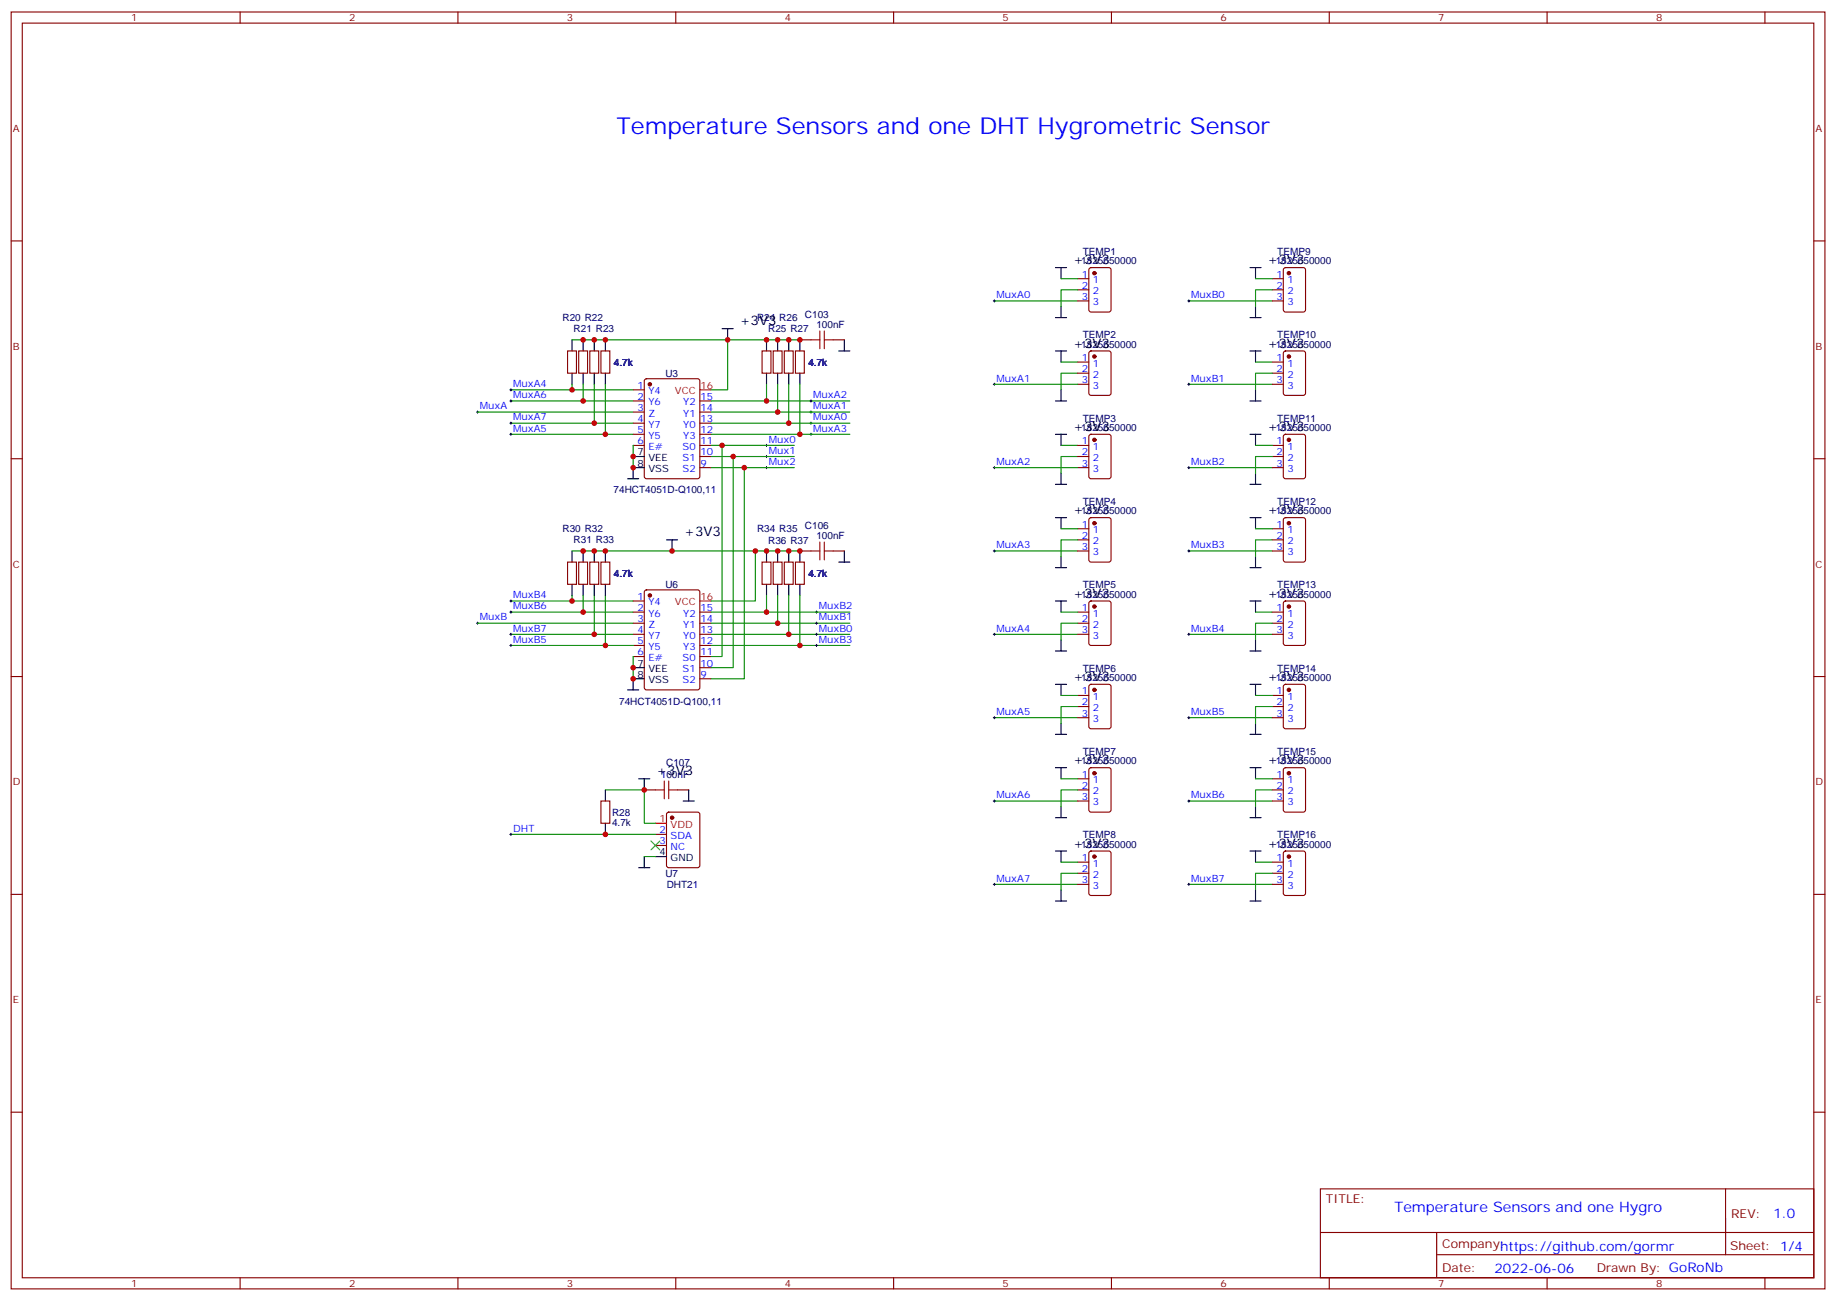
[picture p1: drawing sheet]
<svg xmlns="http://www.w3.org/2000/svg" width="583mm" height="413mm" viewBox="0 0 583 413" stroke-linecap="round" stroke-linejoin="round" font-family="sans-serif">
<g fill="none" stroke="#870000" stroke-width=".35">
<path d="M3.5 3.8h575.8v405.4h-575.8zM7.1 7.3h568.6v398.3h-568.6zM76.2 3.8v3.5M145.4 3.8v3.5M214.5 3.8v3.5M283.6 3.8v3.5M352.8 3.8v3.5M421.9 3.8v3.5M491.1 3.8v3.5M560.2 3.8v3.5M3.5 76.5h3.6M575.7 76.5h3.6"/>
<path d="M342.1 88.5h3.5M342.1 92h3.5M342.1 95.5h3.5M345.9 85.2l.4-.3h5.7l.6 .5 .1 13-.5 .6-5.9 .1-.6-.5-.1-12.9zM403.8 88.5h3.6M403.8 92h3.6M403.8 95.5h3.6M407.6 85.2l.5-.3h5.6l.7 .5v13l-.5 .6-5.8 .1-.7-.5v-12.9zM180.2 111.4h2.8v7.1h-2.8zM183.7 111.4h2.8v7.1h-2.8zM187.2 111.4h2.8v7.1h-2.8zM190.7 111.4h2.9v7.1h-2.9z"/>
<path d="M241.9 111.4h2.8v7.1h-2.8zM245.4 111.4h2.8v7.1h-2.8zM249 111.4h2.8v7.1h-2.8zM252.5 111.4h2.8v7.1h-2.8zM253.9 107.9h3.5M264.5 107.9h3.5M342.1 114.9h3.5M342.1 118.5h3.5M345.9 111.6l.4-.2h5.7l.6 .4 .1 13-.5 .7h-5.9l-.6-.4-.1-13zM403.8 114.9h3.6M403.8 118.5h3.6M407.6 111.6l.5-.2h5.6l.7 .4v13l-.5 .7h-5.8l-.7-.4v-13z"/>
<path d="M201 123.8h3.5M201 127.3h3.5M201 130.8h3.5M201 134.3h3.5M201 137.9h3.5M204.7 120.4l.5-.2h16.2l.7 .5v30.6l-.4 .6-16.5 .1-.6-.5-.1-30.6zM222.1 127.3h3.6M222.1 130.8h3.6M222.1 134.3h3.6M222.1 137.9h3.6M342.1 122h3.5M345.9 138.1l.4-.2h5.7l.6 .4 .1 13-.5 .6-5.9 .1-.6-.5-.1-12.9z"/>
<path d="M403.8 122h3.6M407.6 138.1l.5-.2h5.6l.7 .4v13l-.5 .6-5.8 .1-.7-.5v-12.9zM3.5 145.6h3.6M201 141.4h3.5M222.1 141.4h3.6M222.1 148.4h3.6M222.1 144.9h3.6M342.1 141.4h3.5M342.1 148.4h3.5M342.1 144.9h3.5M403.8 141.4h3.6M403.8 148.4h3.6"/>
<path d="M403.8 144.9h3.6M575.7 145.6h3.6M180.2 178.4h2.8v7.1h-2.8zM183.7 178.4h2.8v7.1h-2.8zM187.2 178.4h2.8v7.1h-2.8zM190.7 178.4h2.9v7.1h-2.9zM241.9 178.4h2.8v7.1h-2.8zM245.4 178.4h2.8v7.1h-2.8zM249 178.4h2.8v7.1h-2.8zM252.5 178.4h2.8v7.1h-2.8zM253.9 174.9h3.5M264.5 174.9h3.5"/>
<path d="M342.1 167.9h3.5M342.1 171.4h3.5M342.1 174.9h3.5M345.9 164.5l.4-.2h5.7l.6 .5 .1 12.9-.5 .7h-5.9l-.6-.4-.1-13zM403.8 167.9h3.6M403.8 171.4h3.6M403.8 174.9h3.6M407.6 164.5l.5-.2h5.6l.7 .5v12.9l-.5 .7h-5.8l-.7-.4v-13zM201 190.8h3.5M201 194.3h3.5M201 197.8h3.5M204.7 187.5l.5-.2h16.2l.7 .4v30.6l-.4 .6-16.5 .1-.6-.5-.1-30.5z"/>
<path d="M222.1 194.3h3.6M222.1 197.8h3.6M342.1 194.3h3.5M342.1 197.8h3.5M345.9 191l.4-.2h5.7l.6 .4 .1 13-.5 .6-5.9 .1-.6-.5-.1-12.9zM403.8 194.3h3.6M403.8 197.8h3.6M407.6 191l.5-.2h5.6l.7 .4v13l-.5 .6-5.8 .1-.7-.5v-12.9zM3.5 214.8h3.6M201 201.4h3.5M201 204.9h3.5M201 208.4h3.5"/>
<path d="M222.1 201.4h3.6M222.1 204.9h3.6M222.1 208.4h3.6M222.1 215.5h3.6M222.1 211.9h3.6M342.1 201.4h3.5M345.9 217.4l.4-.2h5.7l.6 .5 .1 12.9-.5 .7-5.9 .1-.6-.5-.1-13zM403.8 201.4h3.6M407.6 217.4l.5-.2h5.6l.7 .5v12.9l-.5 .7-5.8 .1-.7-.5v-13zM575.7 214.8h3.6M342.1 220.8h3.5M342.1 224.3h3.5"/>
<path d="M342.1 227.8h3.5M403.8 220.8h3.6M403.8 224.3h3.6M403.8 227.8h3.6M190.7 254.3h2.9v7h-2.9zM204.5 250.8h3.5M211.8 258l.5-.2h9.1l.7 .4v16.5l-.4 .7h-9.4l-.7-.4v-16.5zM215.1 250.8h3.5M342.1 247.2h3.5M342.1 250.8h3.5M342.1 254.3h3.5M345.9 243.9l.4-.2h5.7l.6 .4 .1 13-.5 .7h-5.9l-.6-.5-.1-12.9z"/>
<path d="M403.8 247.2h3.6M403.8 250.8h3.6M403.8 254.3h3.6M407.6 243.9l.5-.2h5.6l.7 .4v13l-.5 .7h-5.8l-.7-.5v-12.9zM208 264.9h3.6M208 268.4h3.6M342.1 273.7h3.5M342.1 277.2h3.5M345.9 270.4l.4-.2h5.7l.6 .4 .1 13-.5 .6-5.9 .1-.6-.5-.1-12.9zM403.8 273.7h3.6M403.8 277.2h3.6M407.6 270.4l.5-.2h5.6l.7 .4v13l-.5 .6-5.8 .1-.7-.5v-12.9z"/>
<path d="M3.5 283.9h3.6M342.1 280.7h3.5M403.8 280.7h3.6M575.7 283.9h3.6M3.5 353.1h3.6M575.7 353.1h3.6M419.1 377.4h156.6v28.2h-156.6zM547.7 377.4v20.9M419.1 391.2h156.5M456 398.3h119.6M456 391.2v14.2M76.2 405.6v3.6"/>
<path d="M145.4 405.6v3.6M214.5 405.6v3.6M283.6 405.6v3.6M352.8 405.6v3.6M421.9 405.6v3.6M491.1 405.6v3.6M560.2 405.6v3.6"/>
</g>
<g fill="none" stroke="#000" stroke-width=".32">
<path d="M315.3 95.5h.7M315.6 95.2v.7M377 95.5h.7M377.4 95.2v.7M151.2 130.8h.7M151.6 130.5v.7M161.8 127.3h.7M161.8 134.3h.7M161.8 137.9h.7M161.8 123.8h.7M162.2 123.4v.7M162.2 126.9v.7"/>
<path d="M162.2 134v.7M162.2 137.5v.7M257.1 130.8h.7M257.1 127.3h.7M257.1 134.3h.7M257.1 137.9h.7M257.4 126.9v.7M257.4 130.5v.7M257.4 134v.7M257.4 137.5v.7M315.3 122h.7M315.6 121.6v.7"/>
<path d="M377 122h.7M377.4 121.6v.7M243 141.4h.7M243 144.9h.7M243 148.4h.7M243.3 141v.7M243.3 144.6v.7M243.3 148.1v.7M315.3 148.4h.7M315.6 148.1v.7M377 148.4h.7M377.4 148.1v.7"/>
<path d="M315.3 174.9h.7M315.6 174.6v.7M377 174.9h.7M377.4 174.6v.7M151.2 197.8h.7M151.6 197.5v.7M161.8 194.3h.7M161.8 190.8h.7M162.2 190.4v.7M162.2 194v.7M258.8 197.8h.7M258.8 194.3h.7"/>
<path d="M259.2 194v.7M259.2 197.5v.7M161.8 204.9h.7M161.8 201.4h.7M162.2 201v.7M162.2 204.5v.7M258.8 204.9h.7M258.8 201.4h.7M259.2 201v.7M259.2 204.5v.7M315.3 201.4h.7M315.6 201v.7"/>
<path d="M377 201.4h.7M377.4 201v.7M315.3 227.8h.7M315.6 227.5v.7M377 227.8h.7M377.4 227.5v.7M315.3 254.3h.7M315.6 253.9v.7M377 254.3h.7M377.4 253.9v.7M161.8 264.9h.7M162.2 264.5v.7"/>
<path d="M315.3 280.7h.7M315.6 280.4v.7M377 280.7h.7M377.4 280.4v.7"/>
</g>
<g fill="#870000" stroke="#870000" stroke-width=".35">
<circle cx="206.3" cy="122" r=".53"/>
<circle cx="206.3" cy="189" r=".53"/>
<circle cx="213.3" cy="259.6" r=".53"/>
<circle cx="347.4" cy="86.7" r=".53"/>
<circle cx="347.4" cy="113.2" r=".53"/>
<circle cx="347.4" cy="139.6" r=".53"/>
<circle cx="347.4" cy="166.1" r=".53"/>
<circle cx="347.4" cy="192.5" r=".53"/>
<circle cx="347.4" cy="219" r=".53"/>
<circle cx="347.4" cy="245.5" r=".53"/>
<circle cx="347.4" cy="271.9" r=".53"/>
<circle cx="409.1" cy="86.7" r=".53"/>
<circle cx="409.1" cy="113.2" r=".53"/>
<circle cx="409.1" cy="139.6" r=".53"/>
<circle cx="409.1" cy="166.1" r=".53"/>
<circle cx="409.1" cy="192.5" r=".53"/>
<circle cx="409.1" cy="219" r=".53"/>
<circle cx="409.1" cy="245.5" r=".53"/>
<circle cx="409.1" cy="271.9" r=".53"/>
</g>
<g fill="none" stroke="#000" stroke-width=".35">
<path d="M335 84.9h3.6M336.8 84.9v3.6M336.8 97.3v3.5M396.8 84.9h3.5M398.5 84.9v3.6M398.5 97.3v3.5M181.6 107.9v3.5M181.6 118.5v3.5M185.1 107.9v3.5M185.1 118.5v3.5M188.6 107.9v3.5M188.6 118.5v3.5"/>
<path d="M192.2 107.9v3.5M192.2 118.5v3.5M229.2 104.4h3.5M231 104.4v3.5M243.3 107.9v3.5M243.3 118.5v3.5M246.8 107.9v3.5M246.8 118.5v3.5M250.4 107.9v3.5M250.4 118.5v3.5M253.9 107.9v3.5M253.9 118.5v3.5"/>
<path d="M266.2 111.4h3.6M268 107.9v3.5M335 100.8h3.6M335 111.4h3.6M336.8 111.4v3.5M396.8 100.8h3.5M396.8 111.4h3.5M398.5 111.4v3.5M335 127.3h3.6M335 137.9h3.6M336.8 123.8v3.5M336.8 137.9v3.5"/>
<path d="M396.8 127.3h3.5M396.8 137.9h3.5M398.5 123.8v3.5M398.5 137.9v3.5M199.2 152h3.5M201 144.9h3.5M204.5 148.4h-3.5v3.6M335 153.7h3.6M336.8 150.2v3.5M396.8 153.7h3.5M398.5 150.2v3.5M181.6 174.9v3.5"/>
<path d="M185.1 174.9v3.5M188.6 174.9v3.5M192.2 174.9v3.5M211.6 171.4h3.5M213.3 171.4v3.5M243.3 174.9v3.5M246.8 174.9v3.5M250.4 174.9v3.5M253.9 174.9v3.5M266.2 178.4h3.6M268 174.9v3.5M335 164.3h3.6"/>
<path d="M336.8 164.3v3.6M336.8 176.7v3.5M396.8 164.3h3.5M398.5 164.3v3.6M398.5 176.7v3.5M181.6 185.5v3.5M185.1 185.5v3.5M188.6 185.5v3.5M192.2 185.5v3.5M243.3 185.5v3.5M246.8 185.5v3.5M250.4 185.5v3.5"/>
<path d="M253.9 185.5v3.5M335 180.2h3.6M335 190.8h3.6M336.8 190.8v3.5M396.8 180.2h3.5M396.8 190.8h3.5M398.5 190.8v3.5M199.2 219h3.5M201 211.9h3.5M204.5 215.5h-3.5v3.5M335 206.7h3.6M335 217.2h3.6"/>
<path d="M336.8 203.1v3.6M336.8 217.2v3.6M396.8 206.7h3.5M396.8 217.2h3.5M398.5 203.1v3.6M398.5 217.2v3.6M335 233.1h3.6M336.8 229.6v3.5M396.8 233.1h3.5M398.5 229.6v3.5M192.2 250.8v3.5M202.7 247.2h3.6"/>
<path d="M204.5 247.2v3.6M216.9 254.3h3.5M218.6 250.8v3.5M335 243.7h3.6M335 259.6h3.6M336.8 243.7v3.5M336.8 256v3.6M396.8 243.7h3.5M396.8 259.6h3.5M398.5 243.7v3.5M398.5 256v3.6M192.2 261.3v3.6"/>
<path d="M202.7 275.4h3.6M204.5 271.9v3.5M208 271.9h3.6M335 270.2h3.6M336.8 270.2v3.5M396.8 270.2h3.5M398.5 270.2v3.5M335 286h3.6M336.8 282.5v3.5M396.8 286h3.5M398.5 282.5v3.5"/>
</g>
<path d="M222.1 123.8h3.6M222.1 190.8h3.6M208 261.3h3.6" fill="none" stroke="#f00" stroke-width=".35"/>
<g fill="none" stroke="#008700" stroke-width=".35">
<path d="M315.6 95.5h26.5M336.8 88.5h5.3M342.1 92h-5.3v5.3M377.4 95.5h26.4M398.5 88.5h5.3M403.8 92h-5.3v5.3M181.6 107.9h72.3M231 107.9v15.9h-5.3M336.8 114.9h5.3M342.1 118.5h-5.3v5.3M398.5 114.9h5.3M403.8 118.5h-5.3v5.3"/>
<path d="M151.6 130.8h49.4M162.2 127.3h38.8M162.2 134.3h38.8M162.2 137.9h38.8M162.2 123.8h38.8M181.6 122v1.8M185.1 122v5.3M188.6 122v12.3M192.2 122v15.9M225.7 127.3h44.1M225.7 130.8h44.1M225.7 134.3h44.1"/>
<path d="M225.7 137.9h44.1M243.3 122v5.3M246.8 122v8.8M250.4 122v12.3M253.9 122v15.9M315.6 122h26.5M377.4 122h26.4M201 141.4v7M225.7 141.4h26.4M225.7 144.9h26.4M225.7 148.4h26.4M229.2 141.4v67h-3.5"/>
<path d="M232.7 144.9v67h-7M236.3 148.4v67.1h-10.6M315.6 148.4h26.5M336.8 141.4h5.3M342.1 144.9h-5.3v5.3M377.4 148.4h26.4M398.5 141.4h5.3M403.8 144.9h-5.3v5.3M181.6 174.9h72.3M239.8 174.9v15.9h-14.1M315.6 174.9h26.5M336.8 167.9h5.3"/>
<path d="M342.1 171.4h-5.3v5.3M377.4 174.9h26.4M398.5 167.9h5.3M403.8 171.4h-5.3v5.3M151.6 197.8h49.4M162.2 194.3h38.8M162.2 190.8h38.8M181.6 189v1.8M185.1 189v5.3M188.6 189v12.4M192.2 189v15.9M225.7 197.8h44.1"/>
<path d="M225.7 194.3h44.1M243.3 189v5.3M246.8 189v8.8M250.4 189v12.4M253.9 189v15.9M336.8 194.3h5.3M342.1 197.8h-5.3v5.3M398.5 194.3h5.3M403.8 197.8h-5.3v5.3M162.2 204.9h38.8M162.2 201.4h38.8M201 208.4v7.1"/>
<path d="M225.7 204.9h44.1M225.7 201.4h44.1M315.6 201.4h26.5M377.4 201.4h26.4M315.6 227.8h26.5M336.8 220.8h5.3M342.1 224.3h-5.3v5.3M377.4 227.8h26.4M398.5 220.8h5.3M403.8 224.3h-5.3v5.3M192.2 250.8h12.3v10.5h3.5M315.6 254.3h26.5"/>
<path d="M336.8 247.2h5.3M342.1 250.8h-5.3v5.2M377.4 254.3h26.4M398.5 247.2h5.3M403.8 250.8h-5.3v5.2M162.2 264.9h45.8M204.5 271.9h3.5M336.8 273.7h5.3M342.1 277.2h-5.3v5.3M398.5 273.7h5.3M403.8 277.2h-5.3v5.3M315.6 280.7h26.5"/>
<path d="M377.4 280.7h26.4"/>
</g>
<path d="M206.6 267l2.8 2.8M209.4 267l-2.8 2.8" fill="none" stroke="#3c3" stroke-width=".35"/>
<path d="M257.4 107.9h2.8M260.2 105.1v5.6M261.7 105.1v5.6M261.7 107.9h2.8M257.4 174.9h2.8M260.2 172.1v5.6M261.7 172.1v5.6M261.7 174.9h2.8M208 250.8h2.9M210.9 247.9v5.7M212.3 247.9v5.7M212.3 250.8h2.8" fill="none" stroke="#a10000" stroke-width=".35"/>
<g fill="#c00">
<circle cx="201" cy="148.4" r=".88"/>
<circle cx="201" cy="144.9" r=".88"/>
<circle cx="229.2" cy="141.4" r=".88"/>
<circle cx="232.7" cy="144.9" r=".88"/>
<circle cx="236.3" cy="148.4" r=".88"/>
<circle cx="181.6" cy="123.8" r=".88"/>
<circle cx="185.1" cy="127.3" r=".88"/>
<circle cx="192.2" cy="137.9" r=".88"/>
<circle cx="243.3" cy="127.3" r=".88"/>
<circle cx="246.8" cy="130.8" r=".88"/>
<circle cx="250.4" cy="134.3" r=".88"/>
<circle cx="253.9" cy="137.9" r=".88"/>
<circle cx="231" cy="107.9" r=".88"/>
<circle cx="185.1" cy="107.9" r=".88"/>
<circle cx="188.6" cy="107.9" r=".88"/>
<circle cx="192.2" cy="107.9" r=".88"/>
<circle cx="253.9" cy="204.9" r=".88"/>
<circle cx="250.4" cy="201.4" r=".88"/>
<circle cx="246.8" cy="197.8" r=".88"/>
<circle cx="243.3" cy="194.3" r=".88"/>
<circle cx="201" cy="215.5" r=".88"/>
<circle cx="201" cy="211.9" r=".88"/>
<circle cx="181.6" cy="190.8" r=".88"/>
<circle cx="185.1" cy="194.3" r=".88"/>
<circle cx="192.2" cy="174.9" r=".88"/>
<circle cx="188.6" cy="174.9" r=".88"/>
<circle cx="185.1" cy="174.9" r=".88"/>
<circle cx="204.5" cy="250.8" r=".88"/>
<circle cx="192.2" cy="264.9" r=".88"/>
<circle cx="239.8" cy="174.9" r=".88"/>
<circle cx="243.3" cy="174.9" r=".88"/>
<circle cx="246.8" cy="174.9" r=".88"/>
<circle cx="250.4" cy="174.9" r=".88"/>
<circle cx="250.4" cy="107.9" r=".88"/>
<circle cx="246.8" cy="107.9" r=".88"/>
<circle cx="243.3" cy="107.9" r=".88"/>
<circle cx="213.3" cy="174.9" r=".88"/>
<circle cx="188.6" cy="201.4" r=".88"/>
<circle cx="192.2" cy="204.9" r=".88"/>
<circle cx="188.6" cy="134.3" r=".88"/>
<circle cx="253.9" cy="174.9" r=".88"/>
<circle cx="253.9" cy="107.9" r=".88"/>
</g>
<text font-size="7.4" fill="#00f" x="195.7" y="42.6">Temperature Sensors and one DHT Hygrometric Sensor</text>
<text font-size="4.6" fill="#00f" x="442.6" y="384.8">Temperature Sensors and one Hygro</text>
<g font-size="4.2">
<text x="340.6" y="83.9">+3V3</text>
<text x="402.4" y="83.9">+3V3</text>
<text x="234.8" y="103.3">+3V3</text>
<text x="340.6" y="110.3">+3V3</text>
<text x="402.4" y="110.3">+3V3</text>
<text x="340.6" y="136.8">+3V3</text>
<text x="402.4" y="136.8">+3V3</text>
<text x="340.6" y="163.3">+3V3</text>
<text x="402.4" y="163.3">+3V3</text>
<text x="217.2" y="170.3">+3V3</text>
<text x="340.6" y="189.7">+3V3</text>
<text x="402.4" y="189.7">+3V3</text>
<text x="340.6" y="216.2">+3V3</text>
<text x="402.4" y="216.2">+3V3</text>
<text x="340.6" y="242.6">+3V3</text>
<text x="402.4" y="242.6">+3V3</text>
<text x="208.3" y="246.2">+3V3</text>
<text x="340.6" y="269.1">+3V3</text>
<text x="402.4" y="269.1">+3V3</text>
</g>
<g font-size="4.2" fill="#00f">
<text x="562.9" y="386.7">1.0</text>
<text x="474.4" y="404">2022-06-06</text>
</g>
<g font-size="3.9" fill="#800">
<text x="420.9" y="382">TITLE:</text>
<text x="549.5" y="386.7">REV:</text>
<text x="457.8" y="396.2">Company:https://github.com/gormr</text>
<text x="549.2" y="396.8">Sheet: 1/4</text>
<text x="457.8" y="403.9">Date:</text>
<text x="506.8" y="403.9">Drawn By: GoRoNb</text>
</g>
<g font-size="3.2" fill="#800">
<text x="41.6" y="6.8">1</text>
<text x="110.8" y="6.8">2</text>
<text x="179.9" y="6.8">3</text>
<text x="249.1" y="6.8">4</text>
<text x="318.2" y="6.8">5</text>
<text x="387.4" y="6.8">6</text>
<text x="456.5" y="6.8">7</text>
<text x="525.7" y="6.8">8</text>
<text x="4.1" y="41.9">A</text>
<text x="576.3" y="41.9">A</text>
<text x="4.1" y="111.1">B</text>
<text x="576.3" y="111.1">B</text>
<text x="4.1" y="180.2">C</text>
<text x="576.3" y="180.2">C</text>
<text x="4.1" y="249.3">D</text>
<text x="576.3" y="249.3">D</text>
<text x="4.1" y="318.5">E</text>
<text x="576.3" y="318.5">E</text>
<text x="41.6" y="408.6">1</text>
<text x="110.8" y="408.6">2</text>
<text x="179.9" y="408.6">3</text>
<text x="249.1" y="408.6">4</text>
<text x="318.2" y="408.6">5</text>
<text x="387.4" y="408.6">6</text>
<text x="456.5" y="408.6">7</text>
<text x="525.7" y="408.6">8</text>
</g>
<g font-size="3.2" fill="#000080">
<text x="343.2" y="83.9">1825650000</text>
<text x="343.7" y="80.9">TEMP1</text>
<text x="404.9" y="83.9">1825650000</text>
<text x="405.4" y="80.9">TEMP9</text>
<text x="178.6" y="101.9">R20 R22</text>
<text x="240.3" y="102">R24 R26</text>
<text x="255.5" y="100.8">C103</text>
<text x="182.1" y="105.5">R21 R23</text>
<text x="243.8" y="105.5">R25 R27</text>
<text x="259.1" y="104">100nF</text>
<text x="343.7" y="107.4">TEMP2</text>
<text x="405.4" y="107.4">TEMP10</text>
<text x="343.2" y="110.3">1825650000</text>
<text x="404.9" y="110.3">1825650000</text>
<text x="194.9" y="116.1">4.7k</text>
<text x="211.2" y="119.6">U3</text>
<text x="256.6" y="116.1">4.7k</text>
<text x="343.2" y="136.8">1825650000</text>
<text x="343.7" y="133.9">TEMP3</text>
<text x="404.9" y="136.8">1825650000</text>
<text x="405.4" y="133.9">TEMP11</text>
<text x="194.8" y="156.6">74HCT4051D-Q100,11</text>
<text x="343.7" y="160.3">TEMP4</text>
<text x="405.4" y="160.3">TEMP12</text>
<text x="255.5" y="167.8">C106</text>
<text x="343.2" y="163.3">1825650000</text>
<text x="404.9" y="163.3">1825650000</text>
<text x="178.6" y="169">R30 R32</text>
<text x="182.1" y="172.5">R31 R33</text>
<text x="240.3" y="169">R34 R35</text>
<text x="243.8" y="172.5">R36 R37</text>
<text x="259.1" y="171">100nF</text>
<text x="194.9" y="183.1">4.7k</text>
<text x="256.6" y="183.1">4.7k</text>
<text x="211.2" y="186.6">U6</text>
<text x="343.2" y="189.7">1825650000</text>
<text x="343.7" y="186.8">TEMP5</text>
<text x="404.9" y="189.7">1825650000</text>
<text x="405.4" y="186.8">TEMP13</text>
<text x="343.7" y="213.2">TEMP6</text>
<text x="405.4" y="213.2">TEMP14</text>
<text x="343.2" y="216.2">1825650000</text>
<text x="404.9" y="216.2">1825650000</text>
<text x="196.5" y="223.7">74HCT4051D-Q100,11</text>
<text x="343.7" y="239.7">TEMP7</text>
<text x="405.4" y="239.7">TEMP15</text>
<text x="211.4" y="243">C107</text>
<text x="343.2" y="242.6">1825650000</text>
<text x="404.9" y="242.6">1825650000</text>
<text x="209.7" y="246.9">100nF</text>
<text x="194.3" y="262.1">4.7k</text>
<text x="194.3" y="259">R28</text>
<text x="343.2" y="269.1">1825650000</text>
<text x="343.7" y="266.2">TEMP8</text>
<text x="404.9" y="269.1">1825650000</text>
<text x="405.4" y="266.2">TEMP16</text>
<text x="211.2" y="278.3">U7</text>
<text x="211.6" y="281.9">DHT21</text>
</g>
<g font-size="3.2" fill="#00f">
<text x="343.4" y="88.1">1</text>
<text x="346.9" y="89.9">1</text>
<text x="405.2" y="88.1">1</text>
<text x="408.7" y="89.9">1</text>
<text x="316.3" y="94.7">MuxA0</text>
<text x="343.4" y="91.7">2</text>
<text x="343.4" y="95.2">3</text>
<text x="346.9" y="93.4">2</text>
<text x="378.1" y="94.7">MuxB0</text>
<text x="405.2" y="91.7">2</text>
<text x="405.2" y="95.2">3</text>
<text x="408.7" y="93.4">2</text>
<text x="346.9" y="96.9">3</text>
<text x="408.7" y="96.9">3</text>
<text x="343.4" y="114.6">1</text>
<text x="343.4" y="118.1">2</text>
<text x="346.9" y="116.3">1</text>
<text x="346.9" y="119.9">2</text>
<text x="405.2" y="114.6">1</text>
<text x="405.2" y="118.1">2</text>
<text x="408.7" y="116.3">1</text>
<text x="408.7" y="119.9">2</text>
<text x="162.9" y="122.9">MuxA4</text>
<text x="202.3" y="123.4">1</text>
<text x="205.8" y="125.2">Y4</text>
<text x="316.3" y="121.1">MuxA1</text>
<text x="343.4" y="121.6">3</text>
<text x="346.9" y="123.4">3</text>
<text x="378.1" y="121.1">MuxB1</text>
<text x="405.2" y="121.6">3</text>
<text x="408.7" y="123.4">3</text>
<text x="152.3" y="129.9">MuxA</text>
<text x="162.9" y="126.4">MuxA6</text>
<text x="202.3" y="126.9">2</text>
<text x="202.3" y="130.5">3</text>
<text x="205.8" y="128.7">Y6</text>
<text x="216.9" y="128.7">Y2</text>
<text x="222.3" y="130.5">14</text>
<text x="222.3" y="126.9">15</text>
<text x="258.1" y="126.4">MuxA2</text>
<text x="258.1" y="129.9">MuxA1</text>
<text x="162.9" y="137">MuxA5</text>
<text x="162.9" y="133.5">MuxA7</text>
<text x="202.3" y="134">4</text>
<text x="202.3" y="137.5">5</text>
<text x="205.8" y="132.2">Z</text>
<text x="205.8" y="135.7">Y7</text>
<text x="216.9" y="135.7">Y0</text>
<text x="216.9" y="132.2">Y1</text>
<text x="222.3" y="137.5">12</text>
<text x="222.3" y="134">13</text>
<text x="258.1" y="133.5">MuxA0</text>
<text x="258.1" y="137">MuxA3</text>
<text x="202.3" y="141">6</text>
<text x="205.8" y="139.3">Y5</text>
<text x="205.8" y="142.8">E#</text>
<text x="216.7" y="142.8">S0</text>
<text x="216.9" y="139.3">Y3</text>
<text x="222.3" y="141">11</text>
<text x="244" y="140.5">Mux0</text>
<text x="343.4" y="141">1</text>
<text x="346.9" y="142.8">1</text>
<text x="405.2" y="141">1</text>
<text x="408.7" y="142.8">1</text>
<text x="216.7" y="149.9">S2</text>
<text x="216.7" y="146.3">S1</text>
<text x="222.3" y="148.1">9</text>
<text x="222.3" y="144.6">10</text>
<text x="244" y="144">Mux1</text>
<text x="244" y="147.6">Mux2</text>
<text x="316.3" y="147.6">MuxA2</text>
<text x="343.4" y="144.6">2</text>
<text x="343.4" y="148.1">3</text>
<text x="346.9" y="146.3">2</text>
<text x="346.9" y="149.9">3</text>
<text x="378.1" y="147.6">MuxB2</text>
<text x="405.2" y="144.6">2</text>
<text x="405.2" y="148.1">3</text>
<text x="408.7" y="146.3">2</text>
<text x="408.7" y="149.9">3</text>
<text x="343.4" y="167.5">1</text>
<text x="405.2" y="167.5">1</text>
<text x="343.4" y="171">2</text>
<text x="346.9" y="169.3">1</text>
<text x="346.9" y="172.8">2</text>
<text x="405.2" y="171">2</text>
<text x="408.7" y="169.3">1</text>
<text x="408.7" y="172.8">2</text>
<text x="316.3" y="174">MuxA3</text>
<text x="343.4" y="174.6">3</text>
<text x="346.9" y="176.3">3</text>
<text x="378.1" y="174">MuxB3</text>
<text x="405.2" y="174.6">3</text>
<text x="408.7" y="176.3">3</text>
<text x="162.9" y="189.9">MuxB4</text>
<text x="202.3" y="190.4">1</text>
<text x="152.3" y="197">MuxB</text>
<text x="162.9" y="193.4">MuxB6</text>
<text x="202.3" y="194">2</text>
<text x="202.3" y="197.5">3</text>
<text x="205.8" y="192.2">Y4</text>
<text x="205.8" y="195.7">Y6</text>
<text x="216.9" y="195.7">Y2</text>
<text x="222.3" y="197.5">14</text>
<text x="222.3" y="194">15</text>
<text x="259.9" y="197">MuxB1</text>
<text x="259.9" y="193.4">MuxB2</text>
<text x="343.4" y="194">1</text>
<text x="343.4" y="197.5">2</text>
<text x="346.9" y="195.7">1</text>
<text x="405.2" y="194">1</text>
<text x="405.2" y="197.5">2</text>
<text x="408.7" y="195.7">1</text>
<text x="162.9" y="200.5">MuxB7</text>
<text x="202.3" y="201">4</text>
<text x="205.8" y="199.2">Z</text>
<text x="205.8" y="202.8">Y7</text>
<text x="216.9" y="202.8">Y0</text>
<text x="216.9" y="199.2">Y1</text>
<text x="222.3" y="201">13</text>
<text x="259.9" y="200.5">MuxB0</text>
<text x="316.3" y="200.5">MuxA4</text>
<text x="343.4" y="201">3</text>
<text x="346.9" y="199.2">2</text>
<text x="346.9" y="202.8">3</text>
<text x="378.1" y="200.5">MuxB4</text>
<text x="405.2" y="201">3</text>
<text x="408.7" y="199.2">2</text>
<text x="408.7" y="202.8">3</text>
<text x="162.9" y="204">MuxB5</text>
<text x="202.3" y="204.5">5</text>
<text x="202.3" y="208.1">6</text>
<text x="205.8" y="206.3">Y5</text>
<text x="205.8" y="209.8">E#</text>
<text x="216.7" y="209.8">S0</text>
<text x="216.9" y="206.3">Y3</text>
<text x="222.3" y="208.1">11</text>
<text x="222.3" y="204.5">12</text>
<text x="259.9" y="204">MuxB3</text>
<text x="216.7" y="213.4">S1</text>
<text x="222.3" y="215.1">9</text>
<text x="222.3" y="211.6">10</text>
<text x="216.7" y="216.9">S2</text>
<text x="343.4" y="220.4">1</text>
<text x="405.2" y="220.4">1</text>
<text x="316.3" y="226.9">MuxA5</text>
<text x="343.4" y="223.9">2</text>
<text x="343.4" y="227.5">3</text>
<text x="346.9" y="222.2">1</text>
<text x="346.9" y="225.7">2</text>
<text x="378.1" y="226.9">MuxB5</text>
<text x="405.2" y="223.9">2</text>
<text x="405.2" y="227.5">3</text>
<text x="408.7" y="222.2">1</text>
<text x="408.7" y="225.7">2</text>
<text x="346.9" y="229.2">3</text>
<text x="408.7" y="229.2">3</text>
<text x="343.4" y="246.9">1</text>
<text x="343.4" y="250.4">2</text>
<text x="346.9" y="248.6">1</text>
<text x="405.2" y="246.9">1</text>
<text x="405.2" y="250.4">2</text>
<text x="408.7" y="248.6">1</text>
<text x="316.3" y="253.4">MuxA6</text>
<text x="343.4" y="253.9">3</text>
<text x="346.9" y="252.2">2</text>
<text x="346.9" y="255.7">3</text>
<text x="378.1" y="253.4">MuxB6</text>
<text x="405.2" y="253.9">3</text>
<text x="408.7" y="252.2">2</text>
<text x="408.7" y="255.7">3</text>
<text x="162.9" y="264">DHT</text>
<text x="209.4" y="264.5">2</text>
<text x="209.4" y="268">3</text>
<text x="212.9" y="266.3">SDA</text>
<text x="212.9" y="269.8">NC</text>
<text x="343.4" y="273.3">1</text>
<text x="346.9" y="275.1">1</text>
<text x="405.2" y="273.3">1</text>
<text x="408.7" y="275.1">1</text>
<text x="316.3" y="279.9">MuxA7</text>
<text x="343.4" y="276.9">2</text>
<text x="343.4" y="280.4">3</text>
<text x="346.9" y="278.6">2</text>
<text x="378.1" y="279.9">MuxB7</text>
<text x="405.2" y="276.9">2</text>
<text x="405.2" y="280.4">3</text>
<text x="408.7" y="278.6">2</text>
<text x="346.9" y="282.2">3</text>
<text x="408.7" y="282.2">3</text>
</g>
<g font-size="3.2" fill="#f00">
<text x="214.2" y="125.2">VCC</text>
<text x="222.3" y="123.4">16</text>
<text x="222.3" y="190.4">16</text>
<text x="214.2" y="192.2">VCC</text>
<text x="209.4" y="261">1</text>
<text x="212.9" y="262.7">VDD</text>
</g>
<g font-size="3.2">
<text x="202.3" y="144.6">7</text>
<text x="202.3" y="148.1">8</text>
<text x="205.8" y="146.3">VEE</text>
<text x="205.8" y="149.9">VSS</text>
<text x="202.3" y="211.6">7</text>
<text x="202.3" y="215.1">8</text>
<text x="205.8" y="213.4">VEE</text>
<text x="205.8" y="216.9">VSS</text>
<text x="209.4" y="271.6">4</text>
<text x="212.9" y="273.3">GND</text>
</g>
</svg>
